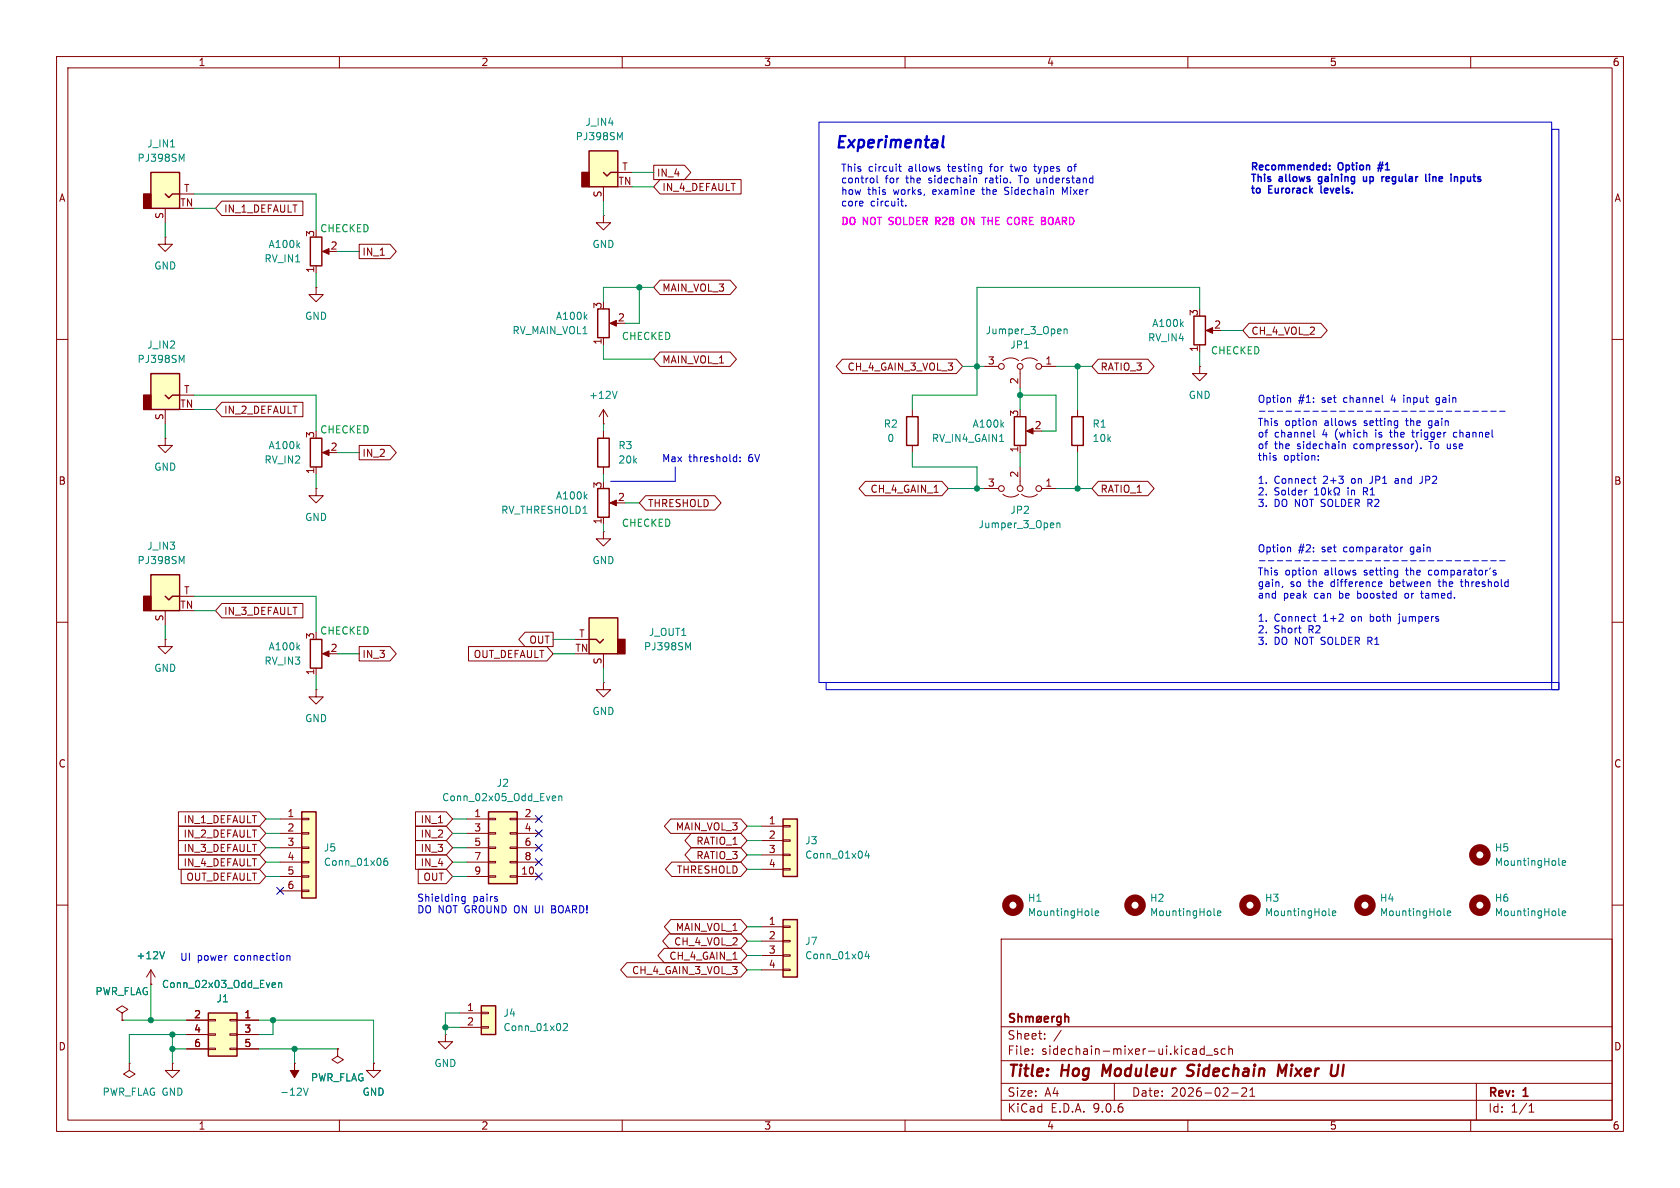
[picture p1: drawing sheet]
<svg xmlns="http://www.w3.org/2000/svg" width="297mm" height="210mm" viewBox="0 0 297 210" stroke-linecap="round" stroke-linejoin="round" font-family="sans-serif">
<g fill="none" stroke="#840000" stroke-width=".18">
<path d="M10 10h277v190h-277zM12 12h273v186h-273zM60 10v2M110 10v2M160 10v2M210 10v2M260 10v2M10 60h2M285 60h2M10 110h2M285 110h2M10 160h2"/>
<path d="M177 166h108v32h-108zM285 160h2M60 198v2M110 198v2M160 198v2M177 194.5h108M177 191.5h108M177 187.5h108M177 181.5h108M182.5 186.3v.1M182.5 185.5v.1M184.7 183.6v.1"/>
<path d="M184.7 182.8v.1M187.6 182.1l-1.3 2M197 191.5v3M210 198v2M211.5 185.5v.9M211.5 186.3l-.1 .1M211.5 185.8h-.1M212.9 184.9v1.5M212.9 185.5l-.4-.1-.3 .3v.4l.1 .2h.6M213.2 186.5h1.2M215.2 185.5l-.3-.1-.2 .2v.2l.5 .2v.3h-.5M216.6 185.5l-.4-.1-.3 .3v.4l.1 .2h.6"/>
<path d="M217.2 185.5l.3-.1 .3 .1 .1 .9M217.2 184.9v1.5M217.7 193.2h1.2M219.5 192.4l.6-.1 .2 .1 .1 .3-.9 1.1h.9M221 193.8h.8M221 192.7l.4-.4v1.5M260 198v2M261 191.5v6.5M270.3 196.6h.9M270.3 195.5l.4-.4v1.5"/>
</g>
<path d="M195.1 188.2l-.3 2M210.8 190a.85 .85 0 0 1-1 .1M210.9 188.2l-.7 .1a.46 .46 0 0 0-.2 .5 .46 .46 0 0 0 .3 .4l.5 .2M225.9 190.2l.2-2 .5 1.4 .9-1.4-.3 2M237.6 188.2l-.3 2" fill="none" stroke="#840000" stroke-width=".4"/>
<g fill="none" stroke="#840000" stroke-width=".3">
<path d="M179.3 179.3l-.5-.1-.2 .1v.5l.6 .2 .1 .4-.2 .3-.6-.1M180 179.8l.2-.1 .4 .1v.9M180 179.2v1.5M181.3 179.8l.5-.1 .2 .2M181.3 179.7v1M182 179.9l.2-.2 .4 .1v.9M182 179.9v.8M183.4 179.8l.4-.1 .3 .3v.4l-.3 .3-.4-.1-.1-.2v-.4zM184.1 179.7l-.9 1M186 179.7v1M186.4 179.7l-.3 .1-.1 .2M187.6 179.8l-.5-.1-.3 .3v.4l.2 .2h.6"/>
<path d="M187.6 179.7v1.2l-.3 .3-.4-.1M188.3 179.8l.2-.1 .3 .1 .1 .9M188.3 179.2v1.5M184.6 180.2l.7-.2v-.2l-.5-.1-.2 .2 .1 .7h.6"/>
</g>
<g fill="#fff">
<path d="M146 120.7h129.6v1.2h-129.6z"/>
<path d="M274.3 22.9h1.3v99h-1.3z"/>
</g>
<path d="M36.8 179.1h5.1v7.6h-5.1z" fill="#ffffc2"/>
<path d="M54.9 41.9h2v5.1h-2zM54.9 77.5h2v5.1h-2zM36.8 179.1h5.1v7.6h-5.1z" fill="none" stroke="#840000" stroke-width=".25"/>
<g fill="none" stroke="#840000" stroke-width=".18">
<path d="M55.9 50.8v1.3h1.2l-1.2 1.2-1.3-1.2h1.3M55.9 50.8h.1M55.9 47v1.3M57.4 44.5h1M55.9 82.6v1.2M57.4 80h1M33 180.3h3.8M33 182.9h3.8M33 185.4h3.8M36.8 180.2h1.3v.3h-1.3zM36.8 182.8h1.3v.2h-1.3zM36.8 185.3h1.3v.2h-1.3z"/>
<path d="M40.6 180.2h1.3v.3h-1.3zM40.6 182.8h1.3v.2h-1.3zM40.6 185.3h1.3v.2h-1.3zM41.9 180.3h3.8M41.9 182.9h3.8M41.9 185.4h3.8"/>
</g>
<path d="M48.3 173.7l.4 .1v.2l-.6 .1M48.7 174.5l-.4 .1M49.3 173.8l.1-.1 .3 .1 .1 .8M49.3 173.7v.9" fill="none" stroke="#008484" stroke-width=".18"/>
<g fill="#840000" stroke="#840000" stroke-width=".18">
<path d="M57 80l1.2-.5v1z"/>
<path d="M57 44.5l1.2-.6v1.1z"/>
</g>
<path d="M26.7 30.5h5v6.3h-5z" fill="#ffffc2"/>
<path d="M25.4 34.3h1.3v2.5h-1.3z" fill="#840000" stroke="#840000" stroke-width=".25"/>
<path d="M26.7 30.5h5v6.3h-5zM29.2 34.3l.6 .6 .7-.6h1.2" fill="none" stroke="#840000" stroke-width=".25"/>
<path d="M29.2 36.8v2.6M31.7 34.3h2.6M29.2 41.9v1.3h1.3l-1.3 1.3-1.3-1.3h1.3M29.2 41.9h.1M29.2 77.5v1.2h1.3l-1.3 1.3-1.3-1.3h1.3M29.2 77.5h.1" fill="none" stroke="#840000" stroke-width=".18"/>
<path d="M30.1 26h.8M32.1 28.2l.4-1v1.3" fill="none" stroke="#008484" stroke-width=".18"/>
<path d="M26.7 66h5v6.4h-5z" fill="#ffffc2"/>
<path d="M25.4 69.9h1.3v2.5h-1.3z" fill="#840000" stroke="#840000" stroke-width=".25"/>
<path d="M26.7 66h5v6.4h-5zM29.2 69.9l.6 .6 .7-.6h1.2M54.9 113h2v5.1h-2z" fill="none" stroke="#840000" stroke-width=".25"/>
<path d="M29.2 72.4v2.5M31.7 69.9h2.6M55.9 118.1v1.3M57.4 115.6h1M55.9 121.9v1.3h1.2l-1.2 1.3-1.3-1.3h1.3M55.9 121.9h.1" fill="none" stroke="#840000" stroke-width=".18"/>
<path d="M32.1 63.7l.4-.9v1.3" fill="none" stroke="#008484" stroke-width=".18"/>
<path d="M57 115.6l1.2-.5v1z" fill="#840000" stroke="#840000" stroke-width=".18"/>
<path d="M53.3 143.5h2.6v15.3h-2.6z" fill="#ffffc2"/>
<path d="M53.3 143.5h2.6v15.3h-2.6z" fill="none" stroke="#840000" stroke-width=".25"/>
<g fill="none" stroke="#840000" stroke-width=".18">
<path d="M29.2 113v1.3h1.3l-1.3 1.3-1.3-1.3h1.3M29.2 113h.1M49.5 144.8h3.8M49.5 147.3h3.8M49.5 149.9h3.8M49.5 152.4h3.8M49.5 154.9h3.8M49.5 157.5h3.8M53.3 144.7h1.3v.2h-1.3zM53.3 147.2h1.3v.2h-1.3zM53.3 149.7h1.3v.3h-1.3zM53.3 152.3h1.3v.2h-1.3z"/>
<path d="M53.3 154.8h1.3v.3h-1.3zM53.3 157.4h1.3v.2h-1.3z"/>
</g>
<path d="M68.4 151.7l-.3 .1a.86 .86 0 0 0 0 1.2l.4-.1 .1-.5-.3-.2h-.2l-.3 .2" fill="none" stroke="#008484" stroke-width=".18"/>
<path d="M26.7 101.6h5v6.4h-5z" fill="#ffffc2"/>
<path d="M25.4 105.4h1.3v2.6h-1.3z" fill="#840000" stroke="#840000" stroke-width=".25"/>
<path d="M26.7 101.6h5v6.4h-5zM29.2 105.4l.6 .6 .7-.6h1.2" fill="none" stroke="#840000" stroke-width=".25"/>
<g fill="none" stroke="#840000" stroke-width=".18">
<path d="M174 64.8h2.5M177.3 63.8a2.26 2.26 0 0 1 2.8 0M180.3 65.3v3.3M180.6 63.8a2.26 2.26 0 0 1 2.8 0M184.1 64.8h2.6M174 86.4h2.5M177.3 87.4a2.26 2.26 0 0 0 2.8 0M180.3 82.6v3.3M180.6 87.4a2.26 2.26 0 0 0 2.8 0M184.1 86.4h2.6M29.2 108v2.5M31.7 105.4h2.6"/>
<circle cx="177" cy="64.8" r=".51"/>
<circle cx="180.3" cy="64.8" r=".51"/>
<circle cx="183.6" cy="64.8" r=".51"/>
<circle cx="177" cy="86.4" r=".51"/>
<circle cx="180.3" cy="86.4" r=".51"/>
<circle cx="183.6" cy="86.4" r=".51"/>
</g>
<path d="M188.1 58.2v.8M188.1 58.3l.2-.1h.3l.1 .8M32.1 99.3l.4-.9v1.2M186.8 92.4v.9M186.8 92.6l.2-.2 .3 .1 .1 .8" fill="none" stroke="#008484" stroke-width=".18"/>
<path d="M85.1 177.8h2.5v5.1h-2.5z" fill="#ffffc2"/>
<path d="M85.1 177.8h2.5v5.1h-2.5z" fill="none" stroke="#840000" stroke-width=".25"/>
<path d="M81.3 179.1h3.8M85.1 178.9h1.3v.3h-1.3zM81.3 181.6h3.8M85.1 181.5h1.3v.2h-1.3z" fill="none" stroke="#840000" stroke-width=".18"/>
<g fill="none" stroke="#008484" stroke-width=".18">
<path d="M275.6 152.8l.2 .2M276.2 152.6l.6-.2-.1-.2-.3-.1-.2 .2v.6h.5M193 161.7l.2 .2M193.6 161.4l.6-.1v-.2l-.4-.1-.2 .2 .1 .6h.5M214.6 161.7l.2 .2M215.2 161.4l.6-.1v-.2l-.4-.1-.2 .2 .1 .6h.5M234.9 161.7l.2 .2M235.5 161.4l.6-.1v-.2l-.4-.1-.2 .2 .1 .6h.5M255.3 161.7l.1 .2M255.9 161.4l.6-.1-.1-.2-.4-.1-.1 .2v.6h.5M275.6 161.7l.2 .2M276.2 161.4l.6-.1-.1-.2-.3-.1-.2 .2v.6h.5"/>
<path d="M99.6 181l.5-.1 .2 .4-.8 .9h.8"/>
</g>
<g fill="none" stroke="#840000" stroke-width="1.3">
<circle cx="261.6" cy="151.1" r="1.27"/>
<circle cx="179.1" cy="160" r="1.27"/>
<circle cx="200.7" cy="160" r="1.27"/>
<circle cx="221" cy="160" r="1.27"/>
<circle cx="241.3" cy="160" r="1.27"/>
<circle cx="261.6" cy="160" r="1.27"/>
</g>
<path d="M138.4 162.6h2.6v10.1h-2.6z" fill="#ffffc2"/>
<path d="M138.4 162.6h2.6v10.1h-2.6z" fill="none" stroke="#840000" stroke-width=".25"/>
<path d="M134.6 163.8h3.8M134.6 166.4h3.8M134.6 168.9h3.8M134.6 171.5h3.8M138.4 163.7h1.3v.3h-1.3zM138.4 166.2h1.3v.3h-1.3zM138.4 168.8h1.3v.2h-1.3zM138.4 171.3h1.3v.3h-1.3z" fill="none" stroke="#840000" stroke-width=".18"/>
<path d="M153.2 168.2l-.3 .9h.8M153.5 168.6v.9" fill="none" stroke="#008484" stroke-width=".18"/>
<path d="M138.4 144.8h2.6v10.1h-2.6z" fill="#ffffc2"/>
<path d="M211.1 55.9h2v5.1h-2zM160.3 73.7h2v5h-2zM179.3 73.7h2.1v5h-2.1zM189.5 73.7h2v5h-2zM138.4 144.8h2.6v10.1h-2.6z" fill="none" stroke="#840000" stroke-width=".25"/>
<g fill="none" stroke="#840000" stroke-width=".18">
<path d="M213.6 58.4h1M161.3 72.4v1.3M161.3 78.7v1.3M180.3 78.7v1.3M181.9 76.2h1M190.5 72.4v1.3M190.5 78.7v1.3M212.1 64.8v1.2h1.3l-1.3 1.3-1.3-1.3h1.3M212.1 64.8h.1M212.1 61v1.2M134.6 146.1h3.8M134.6 148.6h3.8"/>
<path d="M134.6 151.1h3.8M134.6 153.7h3.8M138.4 145.9h1.3v.3h-1.3zM138.4 148.5h1.3v.2h-1.3zM138.4 151h1.3v.3h-1.3zM138.4 153.5h1.3v.3h-1.3z"/>
</g>
<path d="M176.7 78h.7M153.2 150.4l-.3 .9h.8M153.5 150.9v.8" fill="none" stroke="#008484" stroke-width=".18"/>
<g fill="#840000" stroke="#840000" stroke-width=".18">
<path d="M181.5 76.2l1.1-.5v1z"/>
<path d="M213.2 58.4l1.2-.5v1z"/>
</g>
<path d="M104.1 109.2h5.1v6.4h-5.1z" fill="#ffffc2"/>
<path d="M109.2 113h1.3v2.6h-1.3z" fill="#840000" stroke="#840000" stroke-width=".25"/>
<path d="M104.1 109.2h5.1v6.4h-5.1zM104.1 113h1.3l.6 .7 .7-.7" fill="none" stroke="#840000" stroke-width=".25"/>
<path d="M55.9 86.4v1.2h1.2l-1.2 1.3-1.3-1.3h1.3M55.9 86.4h.1M101.6 113h2.5M106.7 115.6v2.5M106.7 120.7v1.2h-1.3l1.3 1.3 1.2-1.3h-1.2M106.7 120.7h.1" fill="none" stroke="#840000" stroke-width=".18"/>
<path d="M121.6 114.5l.5-.9v1.3" fill="none" stroke="#008484" stroke-width=".18"/>
<path d="M86.4 143.5h5v12.7h-5z" fill="#ffffc2"/>
<path d="M105.7 86.4h2v5h-2zM86.4 143.5h5v12.7h-5z" fill="none" stroke="#840000" stroke-width=".25"/>
<g fill="none" stroke="#840000" stroke-width=".18">
<path d="M106.7 38.1v1.3h1.2l-1.2 1.2-1.3-1.2h1.3M106.7 38.1h.1M106.7 94v1.3h-1.3l1.3 1.2 1.2-1.2h-1.2M106.7 94h.1M106.7 91.4v1.3M108.2 88.9h1M82.5 144.8h3.9M82.5 147.3h3.9M82.5 149.9h3.9M82.5 152.4h3.9M82.5 154.9h3.9M86.4 144.7h1.2v.2h-1.2z"/>
<path d="M86.4 147.2h1.2v.2h-1.2zM86.4 149.7h1.2v.3h-1.2zM86.4 152.3h1.2v.2h-1.2zM86.4 154.8h1.2v.3h-1.2zM90.2 144.7h1.2v.2h-1.2zM90.2 147.2h1.2v.2h-1.2zM90.2 149.7h1.2v.3h-1.2zM90.2 152.3h1.2v.2h-1.2zM90.2 154.8h1.2v.3h-1.2zM91.4 144.8h3.8M91.4 147.3h3.8M91.4 149.9h3.8"/>
<path d="M91.4 152.4h3.8M91.4 154.9h3.8"/>
</g>
<path d="M97.8 140.7l.4 .1v.2l-.6 .1M98.2 141.5h-.4M98.8 140.8l.2-.1 .3 .1v.7M98.8 140.7v.8" fill="none" stroke="#008484" stroke-width=".18"/>
<path d="M107.8 88.9l1.2-.5v1z" fill="#840000" stroke="#840000" stroke-width=".18"/>
<path d="M104.1 26.7h5.1v6.3h-5.1z" fill="#ffffc2"/>
<path d="M102.9 30.5h1.2v2.5h-1.2z" fill="#840000" stroke="#840000" stroke-width=".25"/>
<path d="M104.1 26.7h5.1v6.3h-5.1zM106.7 30.5l.6 .6 .6-.6h1.3M105.7 54.6h2v5.1h-2zM105.7 77.5h2v5.1h-2z" fill="none" stroke="#840000" stroke-width=".25"/>
<g fill="none" stroke="#840000" stroke-width=".18">
<path d="M39.2 35.6h14.3v2.5h-14.3l-1.1-1.3zM106.7 33v2.6M109.2 30.5h2.6M115.6 29.2h5.4l1.1 1.3-1.1 1.3h-5.4zM116.7 31.7h14.3v2.6h-14.3l-1.1-1.3zM63.5 43.2h5.4l1.2 1.3-1.2 1.2h-5.4zM106.7 59.7v1.3M108.2 57.2h1M116.7 49.5h12.4l1.1 1.3-1.1 1.3h-12.4l-1.1-1.3zM220.8 57.1h12.7l1.1 1.3-1.1 1.3h-12.7l-1.1-1.3zM39.2 71.1h14.3v2.6h-14.3l-1.1-1.3zM63.5 78.7h5.4l1.2 1.3-1.2 1.3h-5.4z"/>
<path d="M106.7 74.9h.1M106.7 72.4v2.5M106.7 76.2v1.3M106.7 72.4l-.8 1.3M106.7 72.4l.7 1.3M116.7 62.2h12.4l1.1 1.3-1.1 1.3h-12.4l-1.1-1.3zM148.9 63.5h20.2l1.1 1.3-1.1 1.2h-20.2l-1.1-1.2zM194.2 63.5h8.7l1.1 1.3-1.1 1.2h-8.7l-1.2-1.2zM106.7 82.6v1.2M114.1 87.6h12.3l1.1 1.3-1.1 1.3h-12.3l-1.1-1.3zM153 85.1h13.5l1.1 1.3-1.1 1.2h-13.5l-1.1-1.2zM165.1 87h.8"/>
<path d="M194.2 85.1h8.7l1.1 1.3-1.1 1.2h-8.7l-1.2-1.2zM39.2 106.7h14.3v2.5h-14.3l-1.1-1.2zM63.5 114.3h5.4l1.2 1.3-1.2 1.2h-5.4zM82.8 114.3h13.9l1.1 1.3-1.1 1.2h-13.9zM92.8 111.8h5v2.5h-5l-1.1-1.3zM31.5 143.5h14.4l1.1 1.3-1.1 1.3h-14.4zM31.5 151.1h14.4l1.1 1.3-1.1 1.3h-14.4zM31.5 148.6h14.4l1.1 1.3-1.1 1.2h-14.4zM31.5 146h14.4l1.1 1.3-1.1 1.3h-14.4zM32 153.7h13.9l1.1 1.2-1.1 1.3h-13.9zM73.5 151.1h5.4l1.1 1.3-1.1 1.3h-5.4zM73.5 143.5h5.4l1.1 1.3-1.1 1.3h-5.4z"/>
<path d="M73.5 146h5.4l1.1 1.3-1.1 1.3h-5.4zM73.5 148.6h5.4l1.1 1.3-1.1 1.2h-5.4zM73.9 153.7h5l1.1 1.2-1.1 1.3h-5zM118.6 144.8h12.4l1.1 1.3-1.1 1.2h-12.4l-1.1-1.2zM118.7 152.4h12.3l1.1 1.3-1.1 1.2h-12.3l-1.1-1.2zM122.2 147.3h8.8l1.1 1.3-1.1 1.3h-8.8l-1.1-1.3zM122.2 149.9h8.8l1.1 1.2-1.1 1.3h-8.8l-1.1-1.3zM21.6 179.1l1-.7-1-.6-1 .6 1 .7v1.2M26.7 174h.1M26.7 171.5l-.8 1.2M26.7 171.5l.7 1.2M26.7 171.5v2.5"/>
<path d="M110.8 170.2h20.2l1.1 1.3-1.1 1.2h-20.2l-1.1-1.2zM117.4 167.6h13.6l1.1 1.3-1.1 1.3h-13.6l-1.1-1.3zM118.3 165.1h12.7l1.1 1.3-1.1 1.2h-12.7l-1.1-1.2zM118.6 162.6h12.4l1.1 1.2-1.1 1.3h-12.4l-1.1-1.3zM129.6 169.6h.7M21.6 180.3h.1M22.9 188v1.2l1 .7-1 .6-1.1-.6 1.1-.7M22.9 188h.1M30.5 188v1.2h1.2l-1.2 1.3-1.3-1.3h1.3M30.5 188h.1M33 180.3h3.8M33 182.9h3.8"/>
<path d="M33 185.4h3.8M41.9 180.3h3.8M41.9 182.9h3.8M41.9 185.4h3.8M52.1 188h.1M59.7 185.4v1.3l1 .6-1 .7-1-.7 1-.6M59.7 185.4h.1M66 188v1.2h1.3l-1.3 1.3-1.2-1.3h1.2M66 188h.1M78.7 182.9v1.3h1.3l-1.3 1.2-1.2-1.2h1.2M78.7 182.9h.1"/>
</g>
<path d="M109.6 24.3l.4-.9v1.3M109.1 69.2l-.4 1.2M29.1 168.2l-.4 1.3M48.3 173.7l.4 .1v.2l-.6 .1M48.7 174.5l-.4 .1M49.3 173.8l.1-.1 .3 .1 .1 .8M49.3 173.7v.9M53.6 192.3l.5 1.3 .4-1.3" fill="none" stroke="#008484" stroke-width=".18"/>
<g fill="#840000" stroke="#840000" stroke-width=".18">
<path d="M107.8 57.2l1.2-.6v1.1z"/>
<path d="M52.1 188v1.2h.7l-.7 1.3-.8-1.3h.8z"/>
</g>
<g fill="none" stroke="#0000c2" stroke-width=".18">
<path d="M144.8 21.6h129.5v99.1h-129.5zM154.4 31.5l.1 .2-.1 .6M155 31.1v1l.2 .2M158.9 29.4h.4M159 29v1.1l.3 .2M159.2 35.6h.5M159.5 36.4h.2M160.1 36.3v.1M172.6 31.5v.8M173.5 33.5h.5M174.2 31.5v.8M174.3 31.6l-.1 .1"/>
<path d="M174.9 29.4h.5M177.6 34.3l.5 .1M177.7 33.2l-.1 .3 .2 .2M178.6 29.4h.5M178.8 29v1.1l.1 .2M182.7 29.4h.5M182.9 29v1.1l.3 .2M183.8 32.3h-.3M188.7 33.1l-.5 .9-.4-.9v1.3M189.5 29.7l-.3-.3-.3 .1-.1 .2 .1 .5 .3 .1 .3-.3M274.3 22.9h1.3v99h-1.3zM222.7 72.7h.9"/>
<path d="M224.2 72.7h1M225.8 72.7h1M227.4 72.7h.9M227.8 70.3l.4 .2v.6M228.9 72.7h1M230.5 72.7h1M232.1 72.7h1M232.3 76v1.1l.2 .2M232.3 74.4l.4 .2v.6M233.7 72.7h.9M235.2 72.7h1M236.8 72.7h1"/>
<path d="M237.8 78.5v.8M238.4 72.7h.9M240 72.7h.9M241.5 72.7h1M243.1 72.7h1M244.7 72.7h.9M245.8 76v1.1l.2 .2M246.2 72.7h1M247.8 72.7h1M248.2 69.9v.1M248.2 70.3v.8M248.5 74.4h.5"/>
<path d="M249.4 72.7h1M249.6 76.4h.5M249.7 76v1.1l.4 .2M250.5 78.4l.1 .6-.2 .6M251 72.7h.9M251.2 79.2v.1M252.5 72.7h1M252.6 75.6l.3 .1M252.8 74.4l-.3 .2v.4l.3 .2M253.9 71.5h.4M254.1 72.7h1M254.3 70.3l-.3 .1-.1 .1v.5l.4 .1"/>
<path d="M255.7 72.7h.9M255.9 79.1l.3 .2M257.2 72.7h1M257.6 76.5l-.4-.1-.3 .3 .2 .5h.5M258.8 72.7h1M260.4 72.7h1M262 72.7h.9M263.5 72.7h1M265.1 72.7h1M119.4 82.6v2.5h-11.5M129.9 80.8h.3M130.2 80.3v1.3"/>
<path d="M130.2 81.5l-.3 .1M130.8 81.5v.1M130.8 80.8v.1M222.7 99.1h.9M224.2 99.1h1M225.4 80.9l.2 .2-.2 .3M225.4 80.5l.2 .1M225.8 99.1h1M227.4 99.1h.9M227.8 96.7l.4 .2v.7M228.9 99.1h1M230.5 99.1h1"/>
<path d="M230.9 86.6h.2M232.1 99.1h1M232.2 84.6h.4M232.4 85.4l.2 .1M232.4 87.5h.7M232.4 86.6l.4-.4v1.3M233.1 81.2v.2M233.1 80.6v.1M233.7 99.1h.9M233.7 86.3a.69 .69 0 0 0 .3 1.2l.2-.1 .1-.4-.1-.7M234.9 86.2v1.3M235 87l.4 .5"/>
<path d="M235.2 99.1h1M235.4 86.6l-.5 .5M236 86.3a.58 .58 0 0 0 .1 1v.2h-.3M236.6 86.3a.58 .58 0 0 1-.1 1v.2h.3M236.8 99.1h1M238.4 99.1h.9M240 99.1h.9M241 86.2v1.3M241.3 86.9l.5 .6M241.5 99.1h1M241.7 86.3l.1 .3-.2 .2-.6 .1M242.1 85.5h.2"/>
<path d="M242.3 87.5h.7M242.3 86.6l.3-.4v1.3M243.1 99.1h1M244.7 99.1h.9M246.2 99.1h1M247 84.6l-.3 .1M247.1 85h-.3l-.2 .1 .1 .3 .4 .1M247.6 96.7v.9M247.8 99.1h1M248 96.7l-.4 .3M249.4 99.1h1M251 99.1h.9"/>
<path d="M251.4 85.1a.41 .41 0 0 1-.4 .4M252.5 99.1h1M254.1 99.1h1M255.7 99.1h.9M257.2 99.1h1M258.8 99.1h1M260.4 99.1h1M262 99.1h.9M263.5 99.1h1M265.1 99.1h1M226.8 103.6l-.2 .3M232.2 109h.4"/>
<path d="M232.3 100.8l.4 .2v.7M232.4 109.8h.2M244.2 103.6l-.3 .1M244.2 102.9l.1 .3-.6 .1M247.4 108.6v.1M247.4 109v1.1l-.3 .2M248.5 100.8h.5M248.6 104.9l-.2 .2v.4l.2 .2M251.1 104.9h.5M251.3 104.5v1.1l.3 .1M252.8 100.8l-.3 .2v.4l.3 .3M254.4 102.4v1.1l.2 .2"/>
<path d="M258.3 102.4v1.1l.3 .2M264 101l.5 .4-.2 .3-.3-.1M264.4 100.9l-.3-.1-.1 .2M146 120.7h129.6v1.2h-129.6zM81.7 159.7l.1 .1M82.2 158.5v1l-.2 .3M82.2 158.5h-.3l-.3 .2 .1 .6h.5M50.7 168.9v.9M50.7 169l.2-.1 .3 .1 .1 .8M97.5 160.7h.5M98 160.1h-.5v1.3h.5"/>
</g>
<g fill="none" stroke="#008400" stroke-width=".18">
<path d="M29.2 39.4v2.5M34.3 34.3h21.6v6.3M34.3 36.8h3.8M106.7 35.6v2.5M111.8 30.5h3.8M111.8 33h3.8M55.9 48.3v2.5M59.7 44.5h3.8M113 50.8v6.4h-2.5M115.6 50.8h-8.9v2.5M212.1 54.6v-3.8h-39.4v19.1h-11.4v2.5M215.9 58.4h3.8"/>
<path d="M29.2 74.9v2.6M34.3 69.9h21.6v6.3M34.3 72.4h3.8M106.7 61v2.5h8.9M106.7 74.9v1.3M170.2 64.8h3.8M180.3 69.9h6.4v6.3h-2.6M180.3 68.6v3.8M186.7 64.8h6.3M190.5 64.8v7.6M212.1 62.2v2.6M55.9 83.8v2.6"/>
<path d="M59.7 80h3.8M106.7 83.8v1.3M106.7 92.7v1.3M110.5 88.9h2.5M161.3 80v2.6h11.4v3.8M167.6 86.4h6.4M180.3 80v2.6M186.7 86.4h6.3M190.5 80v6.4M29.2 110.5v2.5M34.3 105.4h21.6v6.4M34.3 108h3.8"/>
<path d="M55.9 119.4v2.5M59.7 115.6h3.8M97.8 115.6h3.8M97.8 113h3.8M106.7 118.1v2.6M47 152.4h2.5M47 149.9h2.5M47 144.8h2.5M47 147.3h2.5M47 154.9h2.5M80 152.4h2.5M80 149.9h2.5"/>
<path d="M80 144.8h2.5M80 147.3h2.5M80 154.9h2.5M132.1 148.6h2.5M132.1 146.1h2.5M132.1 151.1h2.5M132.1 153.7h2.5M26.7 174v6.3M81.3 179.1h-2.6v3.8M132.1 166.4h2.5M132.1 163.8h2.5M132.1 171.5h2.5"/>
<path d="M132.1 168.9h2.5M21.6 180.3h11.4M30.5 185.4h2.5M30.5 182.9v5.1M33 182.9h-10.1v5.1M45.7 180.3h20.3v7.7M45.7 185.4h14M48.3 180.3v2.6h-2.6M52.1 185.4v2.6M78.7 181.6h2.6"/>
</g>
<path d="M48.9 156.9l1.2 1.2M50.1 156.9l-1.2 1.2M94.6 154.3l1.3 1.2M94.6 146.7l1.3 1.2M94.6 149.3l1.3 1.2M94.6 151.8l1.3 1.2M94.6 144.2l1.3 1.2M95.9 154.3l-1.3 1.2M95.9 146.7l-1.3 1.2M95.9 149.3l-1.3 1.2M95.9 151.8l-1.3 1.2M95.9 144.2l-1.3 1.2" fill="none" stroke="#000084" stroke-width=".18"/>
<path d="M166.8 24.1l-.2 1.7 .2 .3" fill="none" stroke="#0000c2" stroke-width=".4"/>
<path d="M157.2 39.6l.1 .1M157.2 38.5v.4M165.4 38.4l.7 .1M165.8 39.1l.4 .6M166.1 39l-.7 .1M170.2 38.5l.1-.1a.43 .43 0 0 1 .6 .4v.5a.42 .42 0 0 1-.2 .4 .42 .42 0 0 1-.5-.1M174.7 39h.7M179.7 38.4a.43 .43 0 0 1 .5 .4M180.2 39.3a.43 .43 0 0 1-.5 .4M186.7 39.3h.6M187 38.4l-.4 1.3" fill="none" stroke="#f0f" stroke-width=".25"/>
<g fill="none" stroke="#0000c2" stroke-width=".25">
<path d="M233.1 31.3v.7M233.5 32.8l.1 1.3M235.1 29.9v.1M235.1 29.2v.2M241 31.2l.1 .8 .3 .1 .2-.1M241.6 31.2v.9M243.5 29.7h.9M243.6 29.2h1M244 28.6l-.4 1.7M245.5 31.2h-.3l-.2 .2 .1 .6 .4 .1M245.6 31.5l-.6 .2M252.7 30.8v.1"/>
<path d="M252.7 31.2v.9M253.3 31.2v.9M253.7 31.2l-.4 .1M258.3 32l.3 .1M258.3 31.2v1.3M258.6 31.2l-.3 .1"/>
</g>
<g fill="#008400" stroke="#008400" stroke-width=".18">
<circle cx="48.3" cy="180.3" r=".46"/>
<circle cx="26.7" cy="180.3" r=".46"/>
<circle cx="78.7" cy="181.6" r=".46"/>
<circle cx="30.5" cy="182.9" r=".46"/>
<circle cx="30.5" cy="185.4" r=".46"/>
<circle cx="52.1" cy="185.4" r=".46"/>
<circle cx="113" cy="50.8" r=".46"/>
<circle cx="190.5" cy="64.8" r=".46"/>
<circle cx="172.7" cy="64.8" r=".46"/>
<circle cx="190.5" cy="86.4" r=".46"/>
<circle cx="180.3" cy="69.9" r=".46"/>
<circle cx="172.7" cy="86.4" r=".46"/>
</g>
<text font-size="2.8" fill="#0000c2" x="147.4" y="26.8">Experimental</text>
<g font-size="2.8" fill="#840000">
<text x="178" y="190.9">Title:</text>
<text x="187.7" y="190.9">Hog</text>
<text x="195.7" y="190.9">Moduleur</text>
<text x="211.5" y="190.9">Sidechain</text>
<text x="228.3" y="190.9">Mixer</text>
</g>
<g font-size="2.1" fill="#840000">
<text x="178" y="184">Sheet:</text>
<text x="178" y="186.7">File:</text>
<text x="184.1" y="186.7">sidechain-mixer-ui.kicad_sch</text>
<text x="178" y="196.9">KiCad</text>
<text x="178" y="194.1">Size:</text>
<text x="184.7" y="194.1">A4</text>
<text x="185.7" y="196.9">E.D.A.</text>
<text x="193.3" y="196.9">9.0.6</text>
<text x="200" y="194.1">Date:</text>
<text x="207" y="194.1">2026-02-21</text>
<text x="263" y="194.3">Rev:</text>
<text x="263" y="196.9">Id:</text>
<text x="267.1" y="196.9">1/1</text>
<text x="269.4" y="194.3">1</text>
</g>
<g font-size="1.8" fill="#840000">
<text x="35" y="11.9">1</text>
<text x="85" y="11.9">2</text>
<text x="135" y="11.9">3</text>
<text x="185" y="11.9">4</text>
<text x="235" y="11.9">5</text>
<text x="285" y="11.9">6</text>
<text x="10.3" y="35.9">A</text>
<text x="32.4" y="34">T</text>
<text x="106.4" y="35" transform="rotate(-90 106.4 35)">S</text>
<text x="109.2" y="32.8">TN</text>
<text x="109.9" y="30.2">T</text>
<text x="116" y="31.4">IN_4</text>
<text x="117" y="34">IN_4_DEFAULT</text>
<text x="285.3" y="35.9">A</text>
<text x="29" y="38.8" transform="rotate(-90 29 38.8)">S</text>
<text x="31.8" y="36.6">TN</text>
<text x="39.5" y="37.8">IN_1_DEFAULT</text>
<text x="55.6" y="42" transform="rotate(-90 55.6 42)">3</text>
<text x="58.3" y="44.2">2</text>
<text x="64" y="45.4">IN_1</text>
<text x="55.6" y="48.3" transform="rotate(-90 55.6 48.3)">1</text>
<text x="117" y="51.8">MAIN_VOL_3</text>
<text x="106.4" y="54.7" transform="rotate(-90 106.4 54.7)">3</text>
<text x="109.1" y="56.9">2</text>
<text x="211.8" y="56" transform="rotate(-90 211.8 56)">3</text>
<text x="214.6" y="58.2">2</text>
<text x="221.1" y="59.4">CH_4_VOL_2</text>
<text x="106.4" y="61" transform="rotate(-90 106.4 61)">1</text>
<text x="117" y="64.5">MAIN_VOL_1</text>
<text x="149.7" y="65.7">CH_4_GAIN_3_VOL_3</text>
<text x="174.6" y="64.5">3</text>
<text x="184.7" y="64.5">1</text>
<text x="194.5" y="65.7">RATIO_3</text>
<text x="211.8" y="62.3" transform="rotate(-90 211.8 62.3)">1</text>
<text x="32.4" y="69.6">T</text>
<text x="180.1" y="68" transform="rotate(-90 180.1 68)">2</text>
<text x="29" y="74.4" transform="rotate(-90 29 74.4)">S</text>
<text x="31.8" y="72.1">TN</text>
<text x="39.5" y="73.3">IN_2_DEFAULT</text>
<text x="55.6" y="77.5" transform="rotate(-90 55.6 77.5)">3</text>
<text x="180.1" y="73.7" transform="rotate(-90 180.1 73.7)">3</text>
<text x="182.8" y="75.9">2</text>
<text x="55.6" y="83.9" transform="rotate(-90 55.6 83.9)">1</text>
<text x="58.3" y="79.8">2</text>
<text x="64" y="81">IN_2</text>
<text x="180.1" y="80.1" transform="rotate(-90 180.1 80.1)">1</text>
<text x="10.3" y="85.9">B</text>
<text x="106.4" y="86.4" transform="rotate(-90 106.4 86.4)">3</text>
<text x="109.1" y="88.6">2</text>
<text x="114.5" y="89.9">THRESHOLD</text>
<text x="153.8" y="87.3">CH_4_GAIN_1</text>
<text x="174.6" y="86.1">3</text>
<text x="180.1" y="84.5" transform="rotate(-90 180.1 84.5)">2</text>
<text x="184.7" y="86.1">1</text>
<text x="194.5" y="87.3">RATIO_1</text>
<text x="285.3" y="85.9">B</text>
<text x="106.4" y="92.8" transform="rotate(-90 106.4 92.8)">1</text>
<text x="31.8" y="107.7">TN</text>
<text x="32.4" y="105.2">T</text>
<text x="29" y="109.9" transform="rotate(-90 29 109.9)">S</text>
<text x="39.5" y="108.9">IN_3_DEFAULT</text>
<text x="55.6" y="113.1" transform="rotate(-90 55.6 113.1)">3</text>
<text x="93.5" y="114">OUT</text>
<text x="102.3" y="112.8">T</text>
<text x="55.6" y="119.5" transform="rotate(-90 55.6 119.5)">1</text>
<text x="58.3" y="115.3">2</text>
<text x="64" y="116.5">IN_3</text>
<text x="83.6" y="116.5">OUT_DEFAULT</text>
<text x="101.6" y="115.3">TN</text>
<text x="106.4" y="117.5" transform="rotate(-90 106.4 117.5)">S</text>
<text x="10.3" y="135.9">C</text>
<text x="285.3" y="135.9">C</text>
<text x="32.4" y="145.7">IN_1_DEFAULT</text>
<text x="32.4" y="148.3">IN_2_DEFAULT</text>
<text x="50.7" y="144.5">1</text>
<text x="50.7" y="147.1">2</text>
<text x="50.7" y="149.6">3</text>
<text x="74.3" y="145.7">IN_1</text>
<text x="74.3" y="148.3">IN_2</text>
<text x="83.7" y="144.5">1</text>
<text x="83.7" y="147.1">3</text>
<text x="83.7" y="149.6">5</text>
<text x="92.6" y="144.5">2</text>
<text x="92.6" y="147.1">4</text>
<text x="92.6" y="149.6">6</text>
<text x="119.4" y="147">MAIN_VOL_3</text>
<text x="123" y="149.5">RATIO_1</text>
<text x="135.8" y="145.8">1</text>
<text x="135.8" y="148.3">2</text>
<text x="32.4" y="153.4">IN_4_DEFAULT</text>
<text x="32.4" y="150.8">IN_3_DEFAULT</text>
<text x="32.8" y="155.9">OUT_DEFAULT</text>
<text x="50.7" y="152.1">4</text>
<text x="50.7" y="154.7">5</text>
<text x="74.3" y="153.4">IN_4</text>
<text x="74.3" y="150.8">IN_3</text>
<text x="74.7" y="155.9">OUT</text>
<text x="83.7" y="152.1">7</text>
<text x="83.7" y="154.7">9</text>
<text x="92" y="154.7">10</text>
<text x="92.6" y="152.1">8</text>
<text x="119.6" y="154.6">THRESHOLD</text>
<text x="123" y="152.1">RATIO_3</text>
<text x="135.8" y="150.9">3</text>
<text x="135.8" y="153.4">4</text>
<text x="50.7" y="157.2">6</text>
<text x="119.1" y="167.3">CH_4_VOL_2</text>
<text x="119.4" y="164.8">MAIN_VOL_1</text>
<text x="135.8" y="163.6">1</text>
<text x="135.8" y="166.1">2</text>
<text x="111.6" y="172.4">CH_4_GAIN_3_VOL_3</text>
<text x="118.2" y="169.9">CH_4_GAIN_1</text>
<text x="135.8" y="168.7">3</text>
<text x="135.8" y="171.2">4</text>
<text x="82.5" y="178.8">1</text>
<text x="10.3" y="185.9">D</text>
<text x="34.2" y="180.1">2</text>
<text x="34.2" y="182.6">4</text>
<text x="34.2" y="185.2">6</text>
<text x="43.1" y="180.1">1</text>
<text x="43.1" y="182.6">3</text>
<text x="43.1" y="185.2">5</text>
<text x="82.5" y="181.4">2</text>
<text x="285.3" y="185.9">D</text>
<text x="35" y="199.9">1</text>
<text x="85" y="199.9">2</text>
<text x="135" y="199.9">3</text>
<text x="185" y="199.9">4</text>
<text x="235" y="199.9">5</text>
<text x="285" y="199.9">6</text>
</g>
<g font-size="1.8" fill="#008484">
<text x="103.4" y="22.5">J_IN4</text>
<text x="24.2" y="28.8">PJ398SM</text>
<text x="25.9" y="26.3">J_IN1</text>
<text x="101.7" y="25">PJ398SM</text>
<text x="27.2" y="47.9">GND</text>
<text x="46.7" y="46.6">RV_IN1</text>
<text x="47.4" y="44">A100k</text>
<text x="104.6" y="44">GND</text>
<text x="53.8" y="56.7">GND</text>
<text x="90.5" y="59.3">RV_MAIN_VOL1</text>
<text x="98.2" y="56.7">A100k</text>
<text x="174.2" y="59.3">Jumper_3_Open</text>
<text x="203.6" y="58">A100k</text>
<text x="24.2" y="64.4">PJ398SM</text>
<text x="25.9" y="61.8">J_IN2</text>
<text x="178.5" y="61.8">JP1</text>
<text x="202.9" y="60.6">RV_IN4</text>
<text x="104" y="70.7">+12V</text>
<text x="210.1" y="70.7">GND</text>
<text x="156.1" y="75.8">R2</text>
<text x="171.8" y="75.8">A100k</text>
<text x="193" y="75.8">R1</text>
<text x="27.2" y="83.4">GND</text>
<text x="46.7" y="82.1">RV_IN2</text>
<text x="47.4" y="79.6">A100k</text>
<text x="109.2" y="79.6">R3</text>
<text x="109.2" y="82.1">20k</text>
<text x="156.8" y="78.3">0</text>
<text x="164.6" y="78.3">RV_IN4_GAIN1</text>
<text x="193" y="78.3">10k</text>
<text x="98.2" y="88.5">A100k</text>
<text x="53.8" y="92.3">GND</text>
<text x="88.5" y="91">RV_THRESHOLD1</text>
<text x="172.9" y="93.6">Jumper_3_Open</text>
<text x="178.5" y="91">JP2</text>
<text x="24.2" y="99.9">PJ398SM</text>
<text x="25.9" y="97.4">J_IN3</text>
<text x="104.6" y="99.9">GND</text>
<text x="114.6" y="112.6">J_OUT1</text>
<text x="27.2" y="119">GND</text>
<text x="46.7" y="117.7">RV_IN3</text>
<text x="47.4" y="115.2">A100k</text>
<text x="113.7" y="115.2">PJ398SM</text>
<text x="53.8" y="127.9">GND</text>
<text x="104.6" y="126.6">GND</text>
<text x="78.1" y="141.8">Conn_02x05_Odd_Even</text>
<text x="87.7" y="139.3">J2</text>
<text x="142.2" y="149.5">J3</text>
<text x="57.2" y="150.7">J5</text>
<text x="57.2" y="153.3">Conn_01x06</text>
<text x="142.2" y="152">Conn_01x04</text>
<text x="264.2" y="150.7">H5</text>
<text x="264.2" y="153.3">MountingHole</text>
<text x="181.6" y="159.6">H1</text>
<text x="203.2" y="159.6">H2</text>
<text x="223.5" y="159.6">H3</text>
<text x="243.8" y="159.6">H4</text>
<text x="264.2" y="159.6">H6</text>
<text x="142.2" y="167.2">J7</text>
<text x="181.6" y="162.2">MountingHole</text>
<text x="203.2" y="162.2">MountingHole</text>
<text x="223.5" y="162.2">MountingHole</text>
<text x="243.8" y="162.2">MountingHole</text>
<text x="264.2" y="162.2">MountingHole</text>
<text x="24" y="169.8">+12V</text>
<text x="142.2" y="169.8">Conn_01x04</text>
<text x="16.8" y="176.1">PWR_FLAG</text>
<text x="28.5" y="174.9">Conn_02x03_Odd_Even</text>
<text x="38.2" y="177.4">J1</text>
<text x="88.9" y="179.9">J4</text>
<text x="88.9" y="182.5">Conn_01x02</text>
<text x="54.9" y="191.4">PWR_FLAG</text>
<text x="76.7" y="188.8">GND</text>
<text x="18" y="193.9">PWR_FLAG GND</text>
<text x="49.4" y="193.9">-12V</text>
<text x="64" y="193.9">GND</text>
</g>
<g font-size="1.8" fill="#0000c2">
<text x="148.6" y="30.6">This</text>
<text x="148.6" y="32.6">control</text>
<text x="148.6" y="34.7">how</text>
<text x="153.4" y="34.7">this</text>
<text x="153.5" y="30.6">circuit</text>
<text x="156.5" y="32.6">for</text>
<text x="158.1" y="34.7">works,</text>
<text x="160.3" y="32.6">the</text>
<text x="160.8" y="30.6">allows</text>
<text x="164.5" y="32.6">sidechain</text>
<text x="165.2" y="34.7">examine</text>
<text x="167.9" y="30.6">testing</text>
<text x="174.2" y="34.7">the</text>
<text x="174.7" y="32.6">ratio.</text>
<text x="175.6" y="30.6">for</text>
<text x="178.4" y="34.7">Sidechain</text>
<text x="179.5" y="30.6">two</text>
<text x="180.9" y="32.6">To</text>
<text x="183.9" y="30.6">types</text>
<text x="184.2" y="32.6">understand</text>
<text x="188.7" y="34.7">Mixer</text>
<text x="190" y="30.6">of</text>
<text x="221" y="30.5">Recommended:</text>
<text x="221" y="32.5">This</text>
<text x="221" y="34.6">to</text>
<text x="224.3" y="34.6">Eurorack</text>
<text x="226.2" y="32.5">allows</text>
<text x="233.7" y="32.5">gaining</text>
<text x="234.1" y="34.6">levels.</text>
<text x="236.7" y="30.5">Option</text>
<text x="242.1" y="32.5">up</text>
<text x="244.3" y="30.5">#1</text>
<text x="245.9" y="32.5">regular</text>
<text x="254.1" y="32.5">line</text>
<text x="259.1" y="32.5">inputs</text>
<text x="148.6" y="36.7">core</text>
<text x="153.9" y="36.7">circuit.</text>
<text x="222.2" y="71.4">Option</text>
<text x="229.5" y="71.4">#1:</text>
<text x="233.8" y="71.4">set</text>
<text x="237.9" y="71.4">channel</text>
<text x="246.5" y="71.4">4</text>
<text x="248.9" y="71.4">input</text>
<text x="254.9" y="71.4">gain</text>
<text x="222.2" y="75.5">This</text>
<text x="222.2" y="77.6">of</text>
<text x="225.3" y="77.6">channel</text>
<text x="227.2" y="75.5">option</text>
<text x="233.9" y="77.6">4</text>
<text x="234.3" y="75.5">allows</text>
<text x="236.3" y="77.6">(which</text>
<text x="241.5" y="75.5">setting</text>
<text x="243.7" y="77.6">is</text>
<text x="246.5" y="77.6">the</text>
<text x="249.1" y="75.5">the</text>
<text x="250.7" y="77.6">trigger</text>
<text x="253.3" y="75.5">gain</text>
<text x="258.2" y="77.6">channel</text>
<text x="117" y="81.9">Max</text>
<text x="121.7" y="81.9">threshold:</text>
<text x="132.4" y="81.9">6V</text>
<text x="222.2" y="79.6">of</text>
<text x="222.2" y="81.7">this</text>
<text x="225.3" y="79.6">the</text>
<text x="226.9" y="81.7">option:</text>
<text x="229.5" y="79.6">sidechain</text>
<text x="239.7" y="79.6">compressor).</text>
<text x="253.3" y="79.6">To</text>
<text x="256.6" y="79.6">use</text>
<text x="222.2" y="85.7">1.</text>
<text x="222.2" y="87.8">2.</text>
<text x="222.2" y="89.8">3.</text>
<text x="225.3" y="85.7">Connect</text>
<text x="225.3" y="87.8">Solder</text>
<text x="225.3" y="89.8">DO NOT SOLDER R2</text>
<text x="234.1" y="85.7">2+3</text>
<text x="238.6" y="87.8">in</text>
<text x="239.2" y="85.7">on</text>
<text x="242.7" y="85.7">JP1</text>
<text x="247.4" y="85.7">and</text>
<text x="252" y="85.7">JP2</text>
<text x="222.2" y="97.9">Option</text>
<text x="222.2" y="101.9">This</text>
<text x="227.2" y="101.9">option</text>
<text x="229.5" y="97.9">#2:</text>
<text x="233.8" y="97.9">set</text>
<text x="234.3" y="101.9">allows</text>
<text x="237.9" y="97.9">comparator</text>
<text x="241.5" y="101.9">setting</text>
<text x="249.1" y="101.9">the</text>
<text x="249.9" y="97.9">gain</text>
<text x="253.3" y="101.9">comparator's</text>
<text x="222.2" y="104">gain,</text>
<text x="222.2" y="106">and</text>
<text x="226.9" y="106">peak</text>
<text x="228.1" y="104">so</text>
<text x="231.5" y="104">the</text>
<text x="232.5" y="106">can</text>
<text x="235.6" y="104">difference</text>
<text x="237.1" y="106">be</text>
<text x="240.5" y="106">boosted</text>
<text x="246.3" y="104">between</text>
<text x="249.1" y="106">or</text>
<text x="252.2" y="106">tamed.</text>
<text x="255.1" y="104">the</text>
<text x="259.3" y="104">threshold</text>
<text x="222.2" y="110.1">1.</text>
<text x="222.2" y="112.2">2.</text>
<text x="225.3" y="110.1">Connect</text>
<text x="225.3" y="112.2">Short</text>
<text x="231.5" y="112.2">R2</text>
<text x="234.1" y="110.1">1+2</text>
<text x="239.2" y="110.1">on</text>
<text x="242.7" y="110.1">both</text>
<text x="248.1" y="110.1">jumpers</text>
<text x="222.2" y="114.2">3.</text>
<text x="225.3" y="114.2">DO NOT SOLDER R1</text>
<text x="73.7" y="159.6">Shielding</text>
<text x="73.7" y="161.7">DO NOT GROUND ON UI</text>
<text x="83.6" y="159.6">pairs</text>
<text x="98.1" y="161.7">BOARD!</text>
<text x="31.7" y="169.9">UI</text>
<text x="34.9" y="169.9">power</text>
<text x="41.5" y="169.9">connection</text>
</g>
<g font-size="1.8" fill="#00c200">
<text x="56.5" y="41.3">CHECKED</text>
<text x="109.8" y="60.3">CHECKED</text>
<text x="214" y="62.8">CHECKED</text>
<text x="56.5" y="76.8">CHECKED</text>
<text x="109.8" y="93.3">CHECKED</text>
<text x="56.5" y="112.4">CHECKED</text>
</g>
<g font-size="1.8" fill="#f0f">
<text x="148.6" y="40.1">DO</text>
<text x="152.7" y="40.1">NOT</text>
<text x="157.8" y="40.1">SOLDER</text>
<text x="166.5" y="40.1">R28</text>
<text x="171.7" y="40.1">ON</text>
<text x="175.8" y="40.1">THE</text>
<text x="180.7" y="40.1">CORE</text>
<text x="187.2" y="40.1">BOARD</text>
</g>
</svg>
